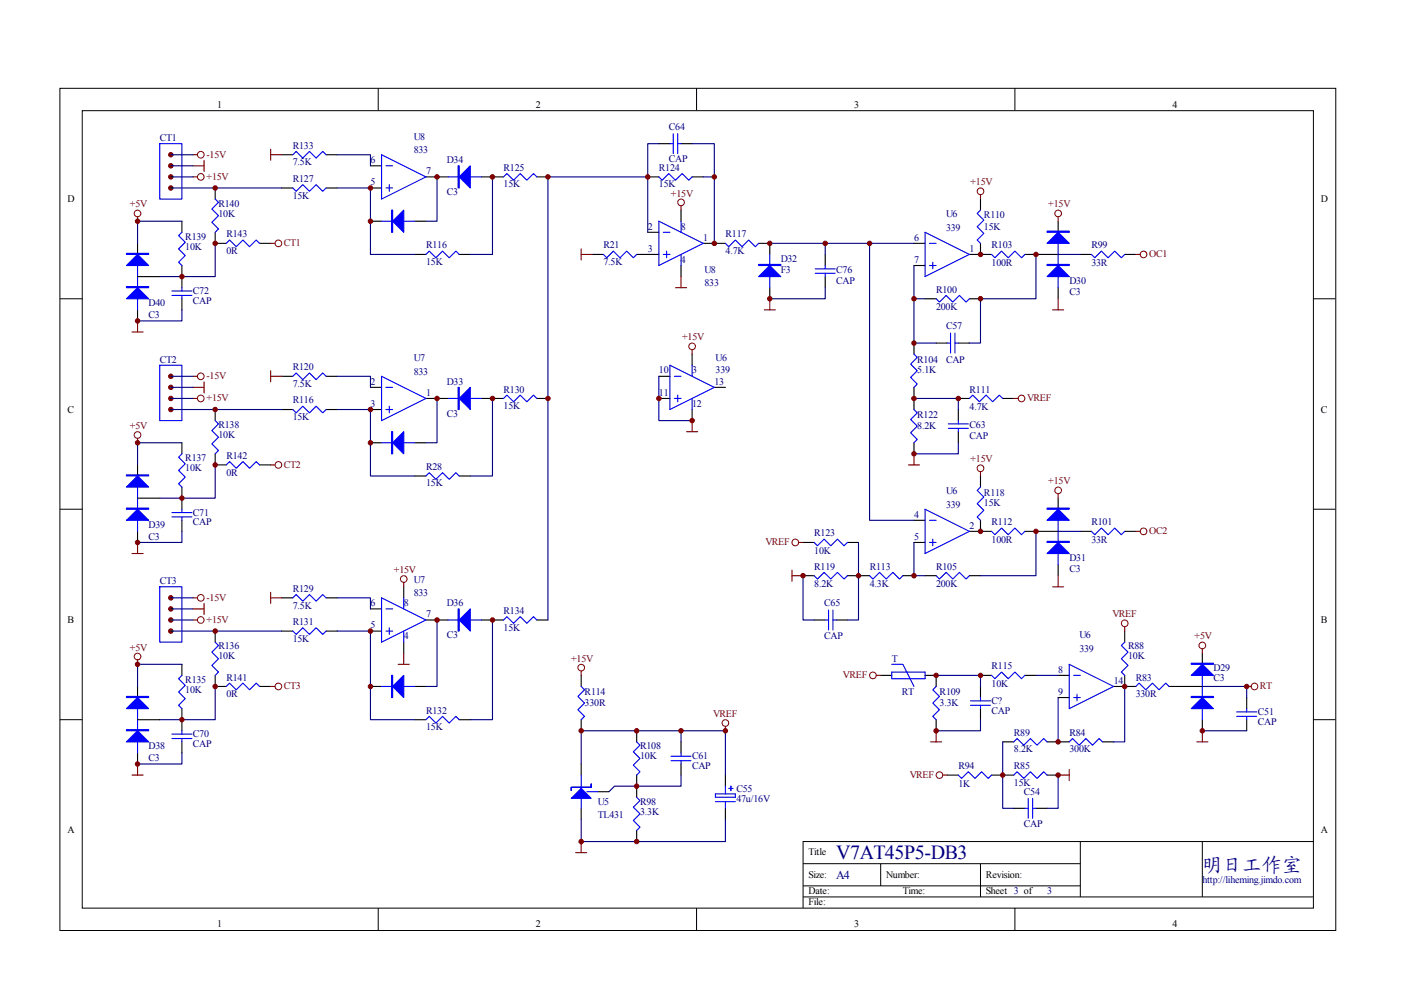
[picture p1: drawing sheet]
<svg xmlns="http://www.w3.org/2000/svg" width="297mm" height="210mm" viewBox="0 0 297 210" stroke-linecap="round" stroke-linejoin="round" font-family="sans-serif">
<g fill="none" stroke="#000" stroke-width=".21">
<path d="M12.7 18.7h270.5v178.6h-270.5zM80.2 18.7v4.7M147.7 18.7v4.7M215.2 18.7v4.7M17.4 23.5h261.1v169h-261.1zM12.7 63.3h4.7M278.4 63.3h4.7M12.7 108h4.7M278.4 108h4.7M12.7 152.6h4.7M278.4 152.6h4.7M229 178.4v11.8"/>
<path d="M254.9 178.4h-84.6v14.1M278.4 178.4h-23.5v11.8M80.2 192.5v4.7M147.7 192.5v4.7M170.3 183.1h58.7M170.3 190.2h108.1M170.3 187.8h58.7M186.7 183.1v4.7M207.9 183.1v7.1M215.2 192.5v4.7"/>
</g>
<g fill="none" stroke="#000" stroke-width=".23">
<path d="M45.6 39.9v2.3M59.7 39.9h2.4M59.7 32.8h2.4M69.1 39.9h2.4M69.1 32.8h2.4M78.5 35.2h2.4M78.5 39.9h2.4M90.3 37.5h4.7M102.1 37.5h4.7M113.8 37.5h2.4M137.3 37.5h2.4M139.7 30.5h2.3"/>
<path d="M144.4 30.5h2.3M146.7 37.5h2.4M29.2 51.6v2.3M29.2 58.6h4.7M38.6 46.9v2.4M38.6 56.3v4.7M45.6 49.3v2.3h2.4M55 51.6h2.4M78.5 46.9h2.4M88 53.9h2.3M88 46.9h2.3M97.4 53.9h2.3"/>
<path d="M125.6 53.9h2.3M135 53.9h4.7M137.3 49.3h2.4M144.4 44.6v2.3M144.4 56.3v2.3M149.1 51.6h4.7M160.9 51.6h2.3v2.3M175 53.9v2.4M175 58.6v2.4M193.8 51.6h2.3M193.8 56.3h2.3M205.5 53.9h4.7"/>
<path d="M207.9 42.2v2.4M207.9 51.6v2.3M217.3 53.9h7M224.3 46.9v2.4M229 53.9h2.4M238.5 53.9h2.3M29.2 65.7v2.3M38.6 63.3v2.4M59.7 79.8h2.4M69.1 79.8h2.4M139.7 79.8h2.3M146.7 75.1v2.3"/>
<path d="M163.2 61v2.3M193.8 72.7v2.4M196.1 63.3h2.4M198.5 72.7h2.3M203.2 72.7h2.3M205.5 63.3h2.4M224.3 61v2.3M29.2 98.6v2.3M38.6 93.9v2.3M45.6 86.8v2.4M45.6 96.2v2.4h2.4M55 98.6h2.4"/>
<path d="M59.7 86.8h2.4M69.1 86.8h2.4M78.5 82.1h2.4M78.5 86.8h2.4M78.5 93.9h2.4M88 93.9h2.3M90.3 84.5h4.7M102.1 84.5h4.7M113.8 84.5h2.4M139.7 84.5h2.3M146.7 86.8v2.4M151.4 82.1h2.4"/>
<path d="M193.8 82.1v4.7M193.8 93.9v2.3M203.2 84.5h2.3M203.2 86.8v2.4M203.2 91.5v2.4M212.6 84.5h2.3M29.2 112.7v2.3M29.2 105.6h4.7M38.6 103.3v4.7M38.6 110.3v2.4M88 100.9h2.3M97.4 100.9h2.3"/>
<path d="M170.3 115h2.3M179.7 115h2.3M193.8 110.3h2.3M193.8 115h2.3M205.5 112.7h4.7M207.9 100.9v2.4M207.9 110.3v2.4M217.3 112.7h7M224.3 105.6v2.4M224.3 119.7v2.4M229 112.7h2.4M238.5 112.7h2.3"/>
<path d="M45.6 133.8v2.4M59.7 133.8h2.4M59.7 126.8h2.4M69.1 133.8h2.4M69.1 126.8h2.4M78.5 129.1h2.4M78.5 133.8h2.4M85.6 124.4v2.4M85.6 136.2v2.3M90.3 131.5h4.7M102.1 131.5h4.7M113.8 131.5h2.4"/>
<path d="M170.3 122.1h2.3M172.6 131.5h2.4M177.3 131.5h2.4M179.7 122.1h4.7M191.4 122.1h2.4M196.1 122.1h2.4M205.5 122.1h2.4M238.5 133.8v2.4M254.9 138.5v2.4M29.2 145.5v2.4M29.2 159.6v2.4M29.2 152.6h4.7"/>
<path d="M38.6 140.9v2.3M38.6 150.2v4.7M38.6 157.3v2.3M45.6 143.2v2.3h2.4M55 145.5h2.4M78.5 145.5h2.4M88 145.5h2.3M88 152.6h2.3M97.4 152.6h2.3M123.2 143.2v2.3M123.2 152.6v2.3M135 154.9v2.4"/>
<path d="M144.4 157.3v2.3M186.7 143.2h2.4M196.1 143.2h2.4v2.3M198.5 152.6v2.3M207.9 145.5v2.4M207.9 150.2v2.4M207.9 143.2h2.3M212.6 157.3h2.3M217.3 143.2h2.3M222 157.3h4.7M224.3 143.2h2.4M224.3 147.9h2.4"/>
<path d="M233.8 157.3h2.3M236.1 145.5h4.7M238.5 143.2v2.3M247.9 145.5h7M254.9 152.6v2.3M264.3 147.9v2.3M264.3 152.6v2.3M123.2 162v2.3M123.2 171.4v2.3M126.8 167.9h2.3M135 164.3v4.7M135 176.1v2.3"/>
<path d="M144.4 162v2.3M153.8 164.3v2.4M153.8 171.4v2.3M200.8 164.3h2.4M210.2 164.3h4.7M214.9 171.4h2.4M219.6 171.4h2.4M222 164.3h2.3"/>
</g>
<g fill="none" stroke="#00f" stroke-width=".23">
<path d="M33.9 30.5h4.7v11.7h-4.7zM62.1 39.9l.7 .7 1.4-1.4 1.4 1.4 1.4-1.4 1.4 1.4 .7-.7M62.1 32.8l.7-.7 1.4 1.4 1.4-1.4 1.4 1.4 1.4-1.4 .7 .7M80.9 32.8l9.4 4.7-9.4 4.7zM81.8 35.2h1.4M81.8 39.9h1.4M82.5 39.2v1.4M95 37.5h7.1M106.8 37.5l.7-.7 1.4 1.4 1.4-1.4 1.4 1.4 1.4-1.4 .7 .7M139.7 37.5l.7 .7 1.4-1.4 1.4 1.4 1.4-1.4 1.4 1.4 .7-.7M142 30.5h.7M142.7 28.3v4.3"/>
<path d="M143.7 30.5h.7M143.7 28.3v4.3M29.2 56.3v9.4M38.6 49.3l-.7 .7 1.4 1.4-1.4 1.4 1.4 1.4-1.4 1.4 .7 .7M45.6 42.2l.7 .7-1.4 1.4 1.4 1.4-1.4 1.4 1.4 1.4-.7 .8M48 51.6l.7-.7 1.4 1.4 1.4-1.4 1.4 1.4 1.4-1.4 .7 .7M80.9 46.9h7.1M90.3 53.9l.7-.7 1.4 1.5 1.4-1.5 1.4 1.5 1.5-1.5 .7 .7M127.9 53.9l.7 .8 1.4-1.5 1.5 1.5 1.4-1.5 1.4 1.5 .7-.8M139.7 46.9l9.4 4.7-9.4 4.7zM140.6 49.3h1.4M140.6 53.9h1.4"/>
<path d="M141.3 53.2v1.5M144.4 46.9v2.4M144.4 53.9v2.4M153.8 51.6l.7 .7 1.4-1.4 1.4 1.4 1.4-1.4 1.4 1.4 .8-.7M163.2 53.9v7.1M172.8 57h4.3M172.8 57.9h4.3M175 56.3v.7M175 57.9v.7M196.1 49.3l9.4 4.6-9.4 4.7zM197.1 51.6h1.4M197.1 56.3h1.4"/>
<path d="M197.8 55.6v1.4M207.9 44.6l-.7 .7 1.4 1.4-1.4 1.4 1.4 1.4-1.4 1.4 .7 .7M210.2 53.9l.7 .8 1.5-1.5 1.4 1.5 1.4-1.5 1.4 1.5 .7-.8M224.3 51.6v9.4M231.4 53.9l.7 .8 1.4-1.5 1.4 1.5 1.4-1.5 1.4 1.5 .8-.8M33.9 77.4h4.7v11.8h-4.7zM36.4 61.7h4.3M36.4 62.6h4.3M38.6 61v.7M38.6 62.6v.7M62.1 79.8l.7-.7 1.4 1.4 1.4-1.4 1.4 1.4 1.4-1.4 .7 .7M80.9 79.8l9.4 4.7-9.4 4.7z"/>
<path d="M142 77.4l9.4 4.7-9.4 4.7zM143 79.8h1.4M146.7 77.4v2.4M193.8 75.1l.7 .7-1.4 1.4 1.4 1.4-1.4 1.4 1.4 1.4-.7 .7M198.5 63.3l.7 .7 1.4-1.4 1.4 1.4 1.4-1.4 1.4 1.4 .7-.7M200.8 72.7h.7M201.5 70.6v4.3M202.5 72.7h.7M202.5 70.6v4.3M38.6 96.2l-.7 .7 1.4 1.4-1.4 1.4 1.4 1.5-1.4 1.4 .7 .7M45.6 89.2l.7 .7-1.4 1.4 1.4 1.4-1.4 1.4 1.4 1.4-.7 .7M48 98.6l.7-.7 1.4 1.4 1.4-1.4 1.4 1.4 1.4-1.4 .7 .7"/>
<path d="M62.1 86.8l.7 .7 1.4-1.4 1.4 1.4 1.4-1.4 1.4 1.4 .7-.7M80.9 93.9h7.1M81.8 82.1h1.4M81.8 86.8h1.4M82.5 86.1v1.4M95 84.5h7.1M106.8 84.5l.7-.7 1.4 1.4 1.4-1.4 1.4 1.4 1.4-1.4 .7 .7M143 84.5h1.4M143.7 83.8v1.4M146.7 84.5v2.3M193.8 86.8l.7 .7-1.4 1.4 1.4 1.5-1.4 1.4 1.4 1.4-.7 .7M201.1 89.9h4.2"/>
<path d="M201.1 90.8h4.2M203.2 89.2v.7M203.2 90.8v.7M205.5 84.5l.7-.7 1.5 1.4 1.4-1.4 1.4 1.4 1.4-1.4 .7 .7M29.2 103.3v9.4M36.4 108.7h4.3M36.4 109.6h4.3M38.6 108v.7M38.6 109.6v.7M90.3 100.9l.7-.7 1.4 1.4 1.4-1.4 1.4 1.4 1.5-1.4 .7 .7M172.6 115l.7 .7 1.4-1.4 1.4 1.4 1.5-1.4 1.4 1.4 .7-.7M196.1 108l9.4 4.7-9.4 4.7z"/>
<path d="M197.1 110.3h1.4M197.1 115h1.4M197.8 114.3v1.4M207.9 103.3l-.7 .7 1.4 1.4-1.4 1.4 1.4 1.4-1.4 1.4 .7 .7M210.2 112.7l.7 .7 1.5-1.4 1.4 1.4 1.4-1.4 1.4 1.4 .7-.7M224.3 110.3v9.4M231.4 112.7l.7 .7 1.4-1.4 1.4 1.4 1.4-1.4 1.4 1.4 .8-.7M33.9 124.4h4.7v11.8h-4.7zM45.6 136.2l.7 .7-1.4 1.4 1.4 1.4-1.4 1.4 1.4 1.4-.7 .7M62.1 133.8l.7 .7 1.4-1.4 1.4 1.4 1.4-1.4 1.4 1.4 .7-.7M62.1 126.8l.7-.7 1.4 1.4 1.4-1.4 1.4 1.4 1.4-1.4 .7 .7M80.9 126.8l9.4 4.7-9.4 4.7z"/>
<path d="M81.8 129.1h1.4M81.8 133.8h1.4M82.5 133.1v1.4M85.6 126.8v2.3M85.6 133.8v2.4M95 131.5h7.1M106.8 131.5l.7-.7 1.4 1.4 1.4-1.4 1.4 1.4 1.4-1.4 .7 .7M172.6 122.1l.7 .7 1.4-1.4 1.4 1.4 1.5-1.4 1.4 1.4 .7-.7M175 131.5h.7M175.7 129.3v4.3M176.6 131.5h.7M176.6 129.3v4.3"/>
<path d="M184.4 122.1l.7 .7 1.4-1.4 1.4 1.4 1.4-1.4 1.4 1.4 .7-.7M198.5 122.1l.7 .7 1.4-1.4 1.4 1.4 1.4-1.4 1.4 1.4 .7-.7M238.5 136.2l-.8 .7 1.5 1.4-1.5 1.4 1.5 1.4-1.5 1.4 .8 .7M29.2 150.2v9.4M36.4 155.6h4.3M36.4 156.6h4.3M38.6 143.2l-.7 .7 1.4 1.4-1.4 1.4 1.4 1.4-1.4 1.4 .7 .7M38.6 154.9v.7M38.6 156.6v.7M48 145.5l.7-.7 1.4 1.5 1.4-1.5 1.4 1.5 1.4-1.5 .7 .7M80.9 145.5h7.1M90.3 152.6l.7-.7 1.4 1.4 1.4-1.4 1.4 1.4 1.5-1.4 .7 .7"/>
<path d="M123.2 145.5l.7 .8-1.4 1.4 1.4 1.4-1.4 1.4 1.4 1.4-.7 .7M135 157.3l.7 .7-1.4 1.4 1.4 1.4-1.4 1.4 1.4 1.4-.7 .7M144.4 159.6v.7M189.1 140.9h2.3l2.4 4.6M189.1 142.5h7v1.4h-7zM198.5 145.5l-.7 .8 1.4 1.4-1.4 1.4 1.4 1.4-1.4 1.4 .7 .7M205.8 148.6h4.2M205.8 149.5h4.2M207.9 147.9v.7M207.9 149.5v.7M210.2 143.2l.7 .7 1.5-1.4 1.4 1.4 1.4-1.4 1.4 1.4 .7-.7M214.9 157.3l.7-.7 1.5 1.4 1.4-1.4 1.4 1.4 1.4-1.4 .7 .7"/>
<path d="M226.7 157.3l.7-.7 1.4 1.4 1.4-1.4 1.4 1.4 1.4-1.4 .8 .7M226.7 140.9l9.4 4.6-9.4 4.7zM227.6 143.2h1.4M227.6 147.9h1.4M228.3 147.2v1.4M240.8 145.5l.7-.7 1.4 1.5 1.4-1.5 1.4 1.5 1.5-1.5 .7 .7M254.9 143.2v9.4M262.2 150.9h4.2M262.2 151.9h4.2M264.3 150.2v.7M264.3 151.9v.7M123.2 164.3v7.1"/>
<path d="M124.4 167.9h2.4M135 169l.7 .7-1.4 1.4 1.4 1.5-1.4 1.4 1.4 1.4-.7 .7M142.3 160.3h4.2M142.3 161.3h4.2M144.4 161.3v.7M151.7 168.3h4.2v.7h-4.2zM151.7 170h4.2M153.8 166.7v1.6M153.8 170v1.4M154.5 167.2h.9M155 166.7v.9M203.2 164.3l.7 .7 1.4-1.4 1.4 1.4 1.4-1.4 1.4 1.4 .7-.7"/>
<path d="M214.9 164.3l.7-.7 1.5 1.4 1.4-1.4 1.4 1.4 1.4-1.4 .7 .7M217.3 171.4h.7M218 169.3v4.2M218.9 171.4h.7M218.9 169.3v4.2"/>
</g>
<g fill="#800000" stroke="#800000" stroke-width=".21">
<circle cx="36.2" cy="32.8" r=".47"/>
<circle cx="36.2" cy="35.2" r=".47"/>
<circle cx="36.2" cy="37.5" r=".47"/>
<circle cx="36.2" cy="39.9" r=".47"/>
<circle cx="36.2" cy="79.8" r=".47"/>
<circle cx="36.2" cy="82.1" r=".47"/>
<circle cx="36.2" cy="84.5" r=".47"/>
<circle cx="36.2" cy="86.8" r=".47"/>
<circle cx="36.2" cy="126.8" r=".47"/>
<circle cx="36.2" cy="129.1" r=".47"/>
<circle cx="36.2" cy="131.5" r=".47"/>
<circle cx="36.2" cy="133.8" r=".47"/>
<circle cx="78.5" cy="39.9" r=".47"/>
<circle cx="92.7" cy="37.5" r=".47"/>
<circle cx="45.6" cy="39.9" r=".47"/>
<circle cx="45.6" cy="51.6" r=".47"/>
<circle cx="104.4" cy="37.5" r=".47"/>
<circle cx="29.2" cy="68" r=".47"/>
<circle cx="78.5" cy="46.9" r=".47"/>
<circle cx="38.6" cy="58.6" r=".47"/>
<circle cx="29.2" cy="46.9" r=".47"/>
<circle cx="78.5" cy="86.8" r=".47"/>
<circle cx="92.7" cy="84.5" r=".47"/>
<circle cx="45.6" cy="86.8" r=".47"/>
<circle cx="45.6" cy="98.6" r=".47"/>
<circle cx="104.4" cy="84.5" r=".47"/>
<circle cx="29.2" cy="115" r=".47"/>
<circle cx="78.5" cy="93.9" r=".47"/>
<circle cx="38.6" cy="105.6" r=".47"/>
<circle cx="29.2" cy="93.9" r=".47"/>
<circle cx="45.6" cy="133.8" r=".47"/>
<circle cx="45.6" cy="145.5" r=".47"/>
<circle cx="29.2" cy="162" r=".47"/>
<circle cx="38.6" cy="152.6" r=".47"/>
<circle cx="29.2" cy="140.8" r=".47"/>
<circle cx="116.2" cy="84.5" r=".47"/>
<circle cx="151.4" cy="51.6" r=".47"/>
<circle cx="151.4" cy="37.5" r=".47"/>
<circle cx="116.2" cy="37.5" r=".47"/>
<circle cx="137.3" cy="37.5" r=".47"/>
<circle cx="163.2" cy="51.6" r=".47"/>
<circle cx="219.6" cy="53.9" r=".47"/>
<circle cx="207.9" cy="63.3" r=".47"/>
<circle cx="193.8" cy="63.3" r=".47"/>
<circle cx="207.9" cy="53.9" r=".47"/>
<circle cx="175" cy="51.6" r=".47"/>
<circle cx="163.2" cy="63.3" r=".47"/>
<circle cx="78.5" cy="133.8" r=".47"/>
<circle cx="104.4" cy="131.5" r=".47"/>
<circle cx="78.5" cy="145.5" r=".47"/>
<circle cx="92.7" cy="131.5" r=".47"/>
<circle cx="146.7" cy="89.2" r=".47"/>
<circle cx="139.7" cy="84.5" r=".47"/>
<circle cx="123.2" cy="154.9" r=".47"/>
<circle cx="135" cy="154.9" r=".47"/>
<circle cx="135" cy="166.7" r=".47"/>
<circle cx="135" cy="178.4" r=".47"/>
<circle cx="153.8" cy="154.9" r=".47"/>
<circle cx="123.2" cy="178.4" r=".47"/>
<circle cx="144.4" cy="154.9" r=".47"/>
<circle cx="238.5" cy="145.5" r=".47"/>
<circle cx="198.5" cy="143.2" r=".47"/>
<circle cx="198.5" cy="154.9" r=".47"/>
<circle cx="207.9" cy="143.2" r=".47"/>
<circle cx="212.6" cy="164.3" r=".47"/>
<circle cx="224.3" cy="164.3" r=".47"/>
<circle cx="224.3" cy="157.3" r=".47"/>
<circle cx="254.9" cy="154.9" r=".47"/>
<circle cx="264.3" cy="145.5" r=".47"/>
<circle cx="207.9" cy="112.7" r=".47"/>
<circle cx="219.6" cy="112.7" r=".47"/>
<circle cx="193.8" cy="122.1" r=".47"/>
<circle cx="170.3" cy="122.1" r=".47"/>
<circle cx="184.4" cy="51.6" r=".47"/>
<circle cx="182" cy="122.1" r=".47"/>
<circle cx="193.8" cy="72.7" r=".47"/>
<circle cx="193.8" cy="96.2" r=".47"/>
<circle cx="203.2" cy="84.5" r=".47"/>
<circle cx="193.8" cy="84.5" r=".47"/>
</g>
<g fill="none" stroke="#800000" stroke-width=".21">
<circle cx="42.6" cy="32.8" r=".71"/>
<circle cx="42.6" cy="37.5" r=".7"/>
<circle cx="29.2" cy="45.3" r=".71"/>
<circle cx="59" cy="51.6" r=".71"/>
<circle cx="144.4" cy="42.9" r=".71"/>
<circle cx="207.9" cy="40.6" r=".71"/>
<circle cx="224.3" cy="45.3" r=".71"/>
<circle cx="242.5" cy="53.9" r=".7"/>
<circle cx="42.6" cy="79.8" r=".71"/>
<circle cx="146.7" cy="73.4" r=".7"/>
<circle cx="29.2" cy="92.2" r=".71"/>
<circle cx="42.6" cy="84.5" r=".7"/>
<circle cx="59" cy="98.6" r=".71"/>
<circle cx="207.9" cy="99.3" r=".71"/>
<circle cx="216.6" cy="84.5" r=".71"/>
<circle cx="168.6" cy="115" r=".7"/>
<circle cx="224.3" cy="104" r=".71"/>
<circle cx="242.5" cy="112.7" r=".71"/>
<circle cx="29.2" cy="139.2" r=".71"/>
<circle cx="42.6" cy="126.8" r=".71"/>
<circle cx="42.6" cy="131.5" r=".7"/>
<circle cx="85.6" cy="122.8" r=".71"/>
<circle cx="238.5" cy="132.2" r=".71"/>
<circle cx="254.9" cy="136.9" r=".71"/>
<circle cx="59" cy="145.5" r=".71"/>
<circle cx="123.2" cy="141.6" r=".7"/>
<circle cx="153.8" cy="153.3" r=".7"/>
<circle cx="185.1" cy="143.2" r=".71"/>
<circle cx="266" cy="145.5" r=".71"/>
<circle cx="199.2" cy="164.3" r=".7"/>
</g>
<g fill="none" stroke="#800000" stroke-width=".23">
<path d="M40.9 32.8h1M40.9 35.2h2.4M40.9 37.5h1M43.3 34v2.3M57.4 32.8h2.3M57.4 31.6v2.4M29.2 46v.9M57.4 51.6h.9M123.2 52.8v2.3M123.2 53.9h2.4M144.4 43.6v1M144.4 58.6v2.4"/>
<path d="M207.9 41.3v.9M224.3 46v.9M240.8 53.9h.9M28 70.4h2.3M29.2 68v2.4M40.9 79.8h1M57.4 78.6v2.4M57.4 79.8h2.3M143.2 61h2.4M146.7 74.1v1M162 65.7h2.4M163.2 63.3v2.4"/>
<path d="M223.2 65.7h2.3M224.3 63.3v2.4M29.2 92.9v1M40.9 82.1h2.4M40.9 84.5h1M43.3 81v2.3M57.4 98.6h.9M145.6 91.5h2.3M146.7 89.2v2.3M192.6 98.6h2.4M193.8 96.2v2.4M207.9 100v.9"/>
<path d="M214.9 84.5h1M28 117.4h2.3M29.2 115v2.4M169.3 115h1M224.3 104.7v.9M240.8 112.7h.9M29.2 139.9v1M40.9 126.8h1M40.9 129.1h2.4M40.9 131.5h1M43.3 127.9v2.4M57.4 125.6v2.3"/>
<path d="M57.4 126.8h2.3M85.6 123.5v.9M85.6 138.5v2.4M167.9 120.9v2.3M167.9 122.1h2.4M223.2 124.4h2.3M224.3 122.1v2.3M238.5 132.9v.9M254.9 137.6v.9M57.4 145.5h.9M84.4 140.9h2.4M123.2 142.3v.9"/>
<path d="M153.8 154v.9M185.8 143.2h.9M197.3 157.3h2.4M198.5 154.9v2.4M253.7 157.3h2.4M254.9 154.9v2.4M264.3 145.5h1M28 164.3h2.3M29.2 162v2.3M123.2 178.4v2.4M199.9 164.3h.9M224.3 164.3h2.4"/>
<path d="M226.7 163.2v2.3M122.1 180.8h2.3"/>
</g>
<g fill="none" stroke="#000080" stroke-width=".23">
<path d="M36.2 32.8h4.7M36.2 35.2h4.7M36.2 37.5h4.7M36.2 39.9h23.5M71.5 39.9h7v14h9.5M71.5 32.8h7v2.4M92.7 37.5v9.4h-2.4M104.4 37.5v16.4h-4.7M137.3 37.5h-21.1v94M139.7 30.5h-2.4v18.8M146.7 30.5h4.7v21.1M149.1 37.5h2.3"/>
<path d="M38.6 46.9h-9.4v4.7M45.6 51.6v7h-11.7M163.2 51.6h30.6M175 51.6v2.3M184.4 51.6v58.7h9.4M193.8 56.3v16.4h4.7M219.6 53.9v9.4h-11.7v9.4h-2.4M224.3 53.9h4.7M36.2 79.8h4.7M38.6 65.7v2.3h-9.4M71.5 79.8h7v2.3M139.7 79.8v9.4h7"/>
<path d="M175 61v2.3h-11.8M193.8 63.3h2.3M36.2 82.1h4.7M36.2 84.5h4.7M36.2 86.8h23.5M38.6 93.9h-9.4v4.7M45.6 98.6v7h-11.7M71.5 86.8h7v14.1h9.5M92.7 84.5v9.4h-2.4M104.4 84.5v16.4h-4.7M193.8 84.5h9.4v2.3M203.2 93.9v2.3h-9.4"/>
<path d="M38.6 112.7v2.3h-9.4M182 115v16.5h-2.3M193.8 115v7.1h2.3M219.6 112.7v9.4h-11.7M224.3 112.7h4.7M36.2 126.8h4.7M36.2 129.1h4.7M36.2 131.5h4.7M36.2 133.8h23.5M71.5 133.8h7v18.8h9.5M71.5 126.8h7v2.3M92.7 131.5v14h-2.4"/>
<path d="M104.4 131.5v21.1h-4.7M170.3 122.1v9.4h2.3M38.6 140.9h-9.4v4.6M38.6 159.6v2.4h-9.4M45.6 145.5v7.1h-11.7M144.4 154.9v2.4M198.5 143.2h9.4v2.3M207.9 152.6v2.3h-9.4M212.6 157.3v14.1h2.3M219.6 143.2h4.7M224.3 147.9v9.4M238.5 145.5v11.8h-2.4"/>
<path d="M254.9 145.5h9.4v2.4M254.9 154.9h9.4M123.2 173.7v4.7h30.6v-4.7M123.2 162v-7.1h30.6v9.4M144.4 164.3v2.4h-14.1l-1.2 1.2M224.3 164.3v7.1h-2.3"/>
</g>
<g fill="#00f" stroke="#00f" stroke-width=".23">
<path d="M26.8 63.3l2.4-2.3 2.3 2.3z"/>
<path d="M26.8 56.3l2.4-2.4 2.3 2.4z"/>
<path d="M97.4 37.5l2.3-2.3v4.7z"/>
<path d="M83.2 46.9l2.4-2.3v4.7z"/>
<path d="M26.8 110.3l2.4-2.3 2.3 2.3z"/>
<path d="M26.8 103.3l2.4-2.4 2.3 2.4z"/>
<path d="M97.4 84.5l2.3-2.4v4.7z"/>
<path d="M83.2 93.9l2.4-2.4v4.7z"/>
<path d="M26.8 157.3l2.4-2.4 2.3 2.4z"/>
<path d="M26.8 150.2l2.4-2.3 2.3 2.3z"/>
<path d="M97.4 131.5l2.3-2.4v4.7z"/>
<path d="M85.6 143.2v4.7l-2.4-2.4z"/>
<path d="M160.9 58.6l2.3-2.3 2.4 2.3z"/>
<path d="M224.3 56.3l2.4 2.3h-4.7z"/>
<path d="M222 51.6l2.3-2.3 2.4 2.3z"/>
<path d="M224.3 115l2.4 2.4h-4.7z"/>
<path d="M224.3 108l2.4 2.3h-4.7z"/>
<path d="M121.1 169.3l2.1-2.1 2.1 2.1z"/>
<path d="M254.9 147.9l2.4 2.3h-4.7z"/>
<path d="M252.6 143.2l2.3-2.3 2.4 2.3z"/>
<path d="M26.8 60.8h4.7v.2h-4.7z" fill-rule="evenodd"/>
<path d="M26.8 53.7h4.7v.2h-4.7z" fill-rule="evenodd"/>
<path d="M97.1 35.2h.3v4.7h-.3z" fill-rule="evenodd"/>
<path d="M83 44.6h.2v4.7h-.2z" fill-rule="evenodd"/>
<path d="M26.8 107.7h4.7v.3h-4.7z" fill-rule="evenodd"/>
<path d="M26.8 100.7h4.7v.2h-4.7z" fill-rule="evenodd"/>
<path d="M97.1 82.1h.3v4.7h-.3z" fill-rule="evenodd"/>
<path d="M83 91.5h.2v4.7h-.2z" fill-rule="evenodd"/>
<path d="M26.8 154.7h4.7v.2h-4.7z" fill-rule="evenodd"/>
<path d="M26.8 147.7h4.7v.2h-4.7z" fill-rule="evenodd"/>
<path d="M97.1 129.1h.3v4.7h-.3z" fill-rule="evenodd"/>
<path d="M83 143.2h.2v4.7h-.2z" fill-rule="evenodd"/>
<path d="M160.9 56.1h4.7v.2h-4.7z" fill-rule="evenodd"/>
<path d="M222 56.1h4.7v.2h-4.7z" fill-rule="evenodd"/>
<path d="M222 49h4.7v.3h-4.7z" fill-rule="evenodd"/>
<path d="M222 114.8h4.7v.2h-4.7z" fill-rule="evenodd"/>
<path d="M222 107.7h4.7v.3h-4.7z" fill-rule="evenodd"/>
<path d="M121.1 166.9v.7v-.7h4.2v-.7v.7z" fill-rule="evenodd"/>
<path d="M252.6 147.7h4.7v.2h-4.7z" fill-rule="evenodd"/>
<path d="M252.6 140.6h4.7v.3h-4.7z" fill-rule="evenodd"/>
</g>
<g font-size="4.2" fill="#000080">
<text x="177.3" y="182">V7AT45P5-DB3</text>
<text x="254.9" y="184.9">明日工作室</text>
</g>
<text font-size="2.5" fill="#000080" x="177.3" y="186.3">A4</text>
<g font-size="2.1">
<text x="46.1" y="22.9">1</text>
<text x="113.6" y="22.9">2</text>
<text x="181.1" y="22.9">3</text>
<text x="248.6" y="22.9">4</text>
<text x="14.3" y="42.8">D</text>
<text x="280.1" y="42.8">D</text>
<text x="14.3" y="87.5">C</text>
<text x="280.1" y="87.5">C</text>
<text x="14.3" y="132.1">B</text>
<text x="280.1" y="132.1">B</text>
<text x="14.3" y="176.7">A</text>
<text x="280.1" y="176.7">A</text>
<text x="171.4" y="181.4">Title</text>
<text x="171.4" y="186.1">Size:</text>
<text x="171.4" y="189.6">Date:</text>
<text x="171.4" y="192">File:</text>
<text x="187.9" y="186.1">Number:</text>
<text x="191.4" y="189.6">Time:</text>
<text x="209" y="186.1">Revision:</text>
<text x="209" y="189.6">Sheet 3 of</text>
<text x="46.1" y="196.6">1</text>
<text x="113.6" y="196.6">2</text>
<text x="181.1" y="196.6">3</text>
<text x="248.6" y="196.6">4</text>
</g>
<g font-size="2.1" fill="#000080">
<text x="33.9" y="29.9">CT1</text>
<text x="87.7" y="29.6">U8</text>
<text x="141.8" y="27.5">C64</text>
<text x="62.1" y="31.5">R133</text>
<text x="62.1" y="35.1">7.5K</text>
<text x="78.6" y="34.6">6</text>
<text x="87.7" y="32.4">833</text>
<text x="94.7" y="34.6">D34</text>
<text x="141.8" y="34.4">CAP</text>
<text x="62.1" y="38.6">R127</text>
<text x="78.6" y="39.3">5</text>
<text x="90.3" y="36.9">7</text>
<text x="94.7" y="41.4">C3</text>
<text x="106.8" y="36.3">R125</text>
<text x="106.8" y="39.7">15K</text>
<text x="139.7" y="36.3">R124</text>
<text x="139.7" y="39.7">15K</text>
<text x="46.3" y="43.8">R140</text>
<text x="46.3" y="45.9">10K</text>
<text x="62.1" y="42.1">15K</text>
<text x="200.6" y="46.1">U6</text>
<text x="208.6" y="46.3">R110</text>
<text x="39.3" y="50.8">R139</text>
<text x="39.3" y="52.9">10K</text>
<text x="48" y="50.3">R143</text>
<text x="48" y="53.9">0R</text>
<text x="90.3" y="52.7">R116</text>
<text x="127.9" y="52.7">R21</text>
<text x="137.3" y="48.7">2</text>
<text x="137.3" y="53.4">3</text>
<text x="144.4" y="48.7">8</text>
<text x="149.1" y="51.1">1</text>
<text x="153.8" y="50.3">R117</text>
<text x="153.8" y="53.9">4.7K</text>
<text x="193.8" y="51.1">6</text>
<text x="200.6" y="49">339</text>
<text x="205.6" y="53.4">1</text>
<text x="208.6" y="48.7">15K</text>
<text x="210.2" y="52.7">R103</text>
<text x="231.4" y="52.7">R99</text>
<text x="90.3" y="56.2">15K</text>
<text x="127.9" y="56.2">7.5K</text>
<text x="144.4" y="55.7">4</text>
<text x="149.4" y="57.8">U8</text>
<text x="165.5" y="55.5">D32</text>
<text x="165.5" y="57.8">F3</text>
<text x="177.3" y="57.8">C76</text>
<text x="193.8" y="55.7">7</text>
<text x="210.2" y="56.4">100R</text>
<text x="231.4" y="56.4">33R</text>
<text x="31.5" y="64.9">D40</text>
<text x="40.9" y="62.3">C72</text>
<text x="40.9" y="64.4">CAP</text>
<text x="149.4" y="60.6">833</text>
<text x="177.3" y="60.2">CAP</text>
<text x="198.5" y="62.1">R100</text>
<text x="198.5" y="65.8">200K</text>
<text x="226.7" y="60.2">D30</text>
<text x="226.7" y="62.5">C3</text>
<text x="31.5" y="67.5">C3</text>
<text x="200.6" y="69.8">C57</text>
<text x="33.9" y="76.9">CT2</text>
<text x="87.7" y="76.6">U7</text>
<text x="151.7" y="76.6">U6</text>
<text x="194.5" y="76.9">R104</text>
<text x="200.6" y="76.9">CAP</text>
<text x="62.1" y="78.5">R120</text>
<text x="62.1" y="82.1">7.5K</text>
<text x="78.6" y="81.5">2</text>
<text x="87.7" y="79.4">833</text>
<text x="90.3" y="83.9">1</text>
<text x="94.7" y="81.5">D33</text>
<text x="106.8" y="83.2">R130</text>
<text x="139.7" y="79.2">10</text>
<text x="139.7" y="83.9">11</text>
<text x="146.7" y="79.2">3</text>
<text x="151.5" y="81.5">13</text>
<text x="151.7" y="79.2">339</text>
<text x="194.5" y="79.2">5.1K</text>
<text x="205.6" y="83.2">R111</text>
<text x="62.1" y="85.5">R116</text>
<text x="62.1" y="89.1">15K</text>
<text x="78.6" y="86.3">3</text>
<text x="94.7" y="88.4">C3</text>
<text x="106.8" y="86.7">15K</text>
<text x="146.7" y="86.3">12</text>
<text x="194.5" y="88.6">R122</text>
<text x="205.6" y="87">4.7K</text>
<text x="46.3" y="90.7">R138</text>
<text x="46.3" y="92.8">10K</text>
<text x="194.5" y="90.9">8.2K</text>
<text x="205.6" y="90.7">C63</text>
<text x="205.6" y="93.1">CAP</text>
<text x="39.3" y="97.8">R137</text>
<text x="39.3" y="99.9">10K</text>
<text x="48" y="97.3">R142</text>
<text x="48" y="100.9">0R</text>
<text x="90.3" y="99.7">R28</text>
<text x="90.3" y="103.1">15K</text>
<text x="200.6" y="104.8">U6</text>
<text x="200.6" y="107.6">339</text>
<text x="208.6" y="105.1">R118</text>
<text x="208.6" y="107.4">15K</text>
<text x="31.5" y="111.9">D39</text>
<text x="40.9" y="109.3">C71</text>
<text x="40.9" y="111.4">CAP</text>
<text x="172.6" y="113.7">R123</text>
<text x="193.8" y="109.7">4</text>
<text x="205.6" y="112.1">2</text>
<text x="210.2" y="111.4">R112</text>
<text x="231.4" y="111.4">R101</text>
<text x="31.5" y="114.5">C3</text>
<text x="172.6" y="117.5">10K</text>
<text x="193.8" y="114.5">5</text>
<text x="210.2" y="115.2">100R</text>
<text x="226.7" y="118.9">D31</text>
<text x="231.4" y="115.2">33R</text>
<text x="33.9" y="123.9">CT3</text>
<text x="62.1" y="125.5">R129</text>
<text x="87.7" y="123.6">U7</text>
<text x="172.6" y="120.7">R119</text>
<text x="172.6" y="124.6">8.2K</text>
<text x="184.4" y="120.7">R113</text>
<text x="184.4" y="124.6">4.3K</text>
<text x="198.5" y="120.7">R105</text>
<text x="198.5" y="124.6">200K</text>
<text x="226.7" y="121.3">C3</text>
<text x="62.1" y="129">7.5K</text>
<text x="78.6" y="128.5">6</text>
<text x="85.6" y="128.5">8</text>
<text x="87.7" y="126.4">833</text>
<text x="90.3" y="130.9">7</text>
<text x="94.7" y="128.5">D36</text>
<text x="106.8" y="130.1">R134</text>
<text x="174.8" y="128.5">C65</text>
<text x="46.3" y="137.7">R136</text>
<text x="62.1" y="132.5">R131</text>
<text x="62.1" y="136.1">15K</text>
<text x="78.6" y="133.2">5</text>
<text x="85.6" y="135.6">4</text>
<text x="94.7" y="135.3">C3</text>
<text x="106.8" y="133.7">15K</text>
<text x="174.8" y="135.6">CAP</text>
<text x="228.9" y="135.3">U6</text>
<text x="239.2" y="137.7">R88</text>
<text x="46.3" y="139.8">10K</text>
<text x="189.1" y="140.3">T</text>
<text x="210.2" y="141.9">R115</text>
<text x="224.4" y="142.6">8</text>
<text x="228.9" y="138.2">339</text>
<text x="239.2" y="139.8">10K</text>
<text x="257.3" y="142.2">D29</text>
<text x="39.3" y="144.7">R135</text>
<text x="39.3" y="146.8">10K</text>
<text x="48" y="144.3">R141</text>
<text x="48" y="147.8">0R</text>
<text x="124" y="147.3">R114</text>
<text x="124" y="149.7">330R</text>
<text x="191.2" y="147.3">RT</text>
<text x="199.2" y="147.3">R109</text>
<text x="199.2" y="149.7">3.3K</text>
<text x="210.2" y="145.7">10K</text>
<text x="210.2" y="149.2">C?</text>
<text x="224.4" y="147.3">9</text>
<text x="236.1" y="145">14</text>
<text x="240.8" y="144.3">R83</text>
<text x="240.8" y="147.8">330R</text>
<text x="257.3" y="144.3">C3</text>
<text x="90.3" y="151.3">R132</text>
<text x="90.3" y="154.9">15K</text>
<text x="210.2" y="151.3">CAP</text>
<text x="266.7" y="151.6">C51</text>
<text x="266.7" y="153.7">CAP</text>
<text x="31.5" y="158.8">D38</text>
<text x="31.5" y="161.4">C3</text>
<text x="40.9" y="156.2">C70</text>
<text x="40.9" y="158.3">CAP</text>
<text x="135.7" y="158.8">R108</text>
<text x="135.7" y="161">10K</text>
<text x="146.7" y="161">C61</text>
<text x="215" y="156.1">R89</text>
<text x="215" y="159.5">8.2K</text>
<text x="226.7" y="156.1">R84</text>
<text x="226.7" y="159.5">300K</text>
<text x="146.7" y="163.1">CAP</text>
<text x="156.1" y="168">C55</text>
<text x="203.2" y="163.1">R94</text>
<text x="203.2" y="166.8">1K</text>
<text x="215" y="163.1">R85</text>
<text x="215" y="166.6">15K</text>
<text x="126.7" y="170.6">U5</text>
<text x="126.7" y="173.4">TL431</text>
<text x="135.7" y="170.6">R98</text>
<text x="135.7" y="172.7">3.3K</text>
<text x="156.1" y="170.1">47u/16V</text>
<text x="217.1" y="168.5">C54</text>
<text x="217.1" y="175.3">CAP</text>
<text x="222" y="189.6">3</text>
<text x="254.9" y="187.3">http://liheming.jimdo.com</text>
</g>
<g font-size="2.1" fill="#800000">
<text x="43.8" y="33.5">-15V</text>
<text x="43.8" y="38.1">+15V</text>
<text x="142.2" y="41.7">+15V</text>
<text x="205.7" y="39.3">+15V</text>
<text x="27.5" y="44">+5V</text>
<text x="222.2" y="44">+15V</text>
<text x="60.2" y="52.2">CT1</text>
<text x="243.7" y="54.5">OC1</text>
<text x="144.6" y="72.2">+15V</text>
<text x="43.8" y="80.4">-15V</text>
<text x="43.8" y="85.1">+15V</text>
<text x="217.8" y="85.1">VREF</text>
<text x="27.5" y="90.9">+5V</text>
<text x="60.2" y="99.2">CT2</text>
<text x="205.7" y="98">+15V</text>
<text x="222.2" y="102.7">+15V</text>
<text x="243.7" y="113.3">OC2</text>
<text x="162.3" y="115.6">VREF</text>
<text x="83.5" y="121.5">+15V</text>
<text x="43.8" y="127.4">-15V</text>
<text x="235.9" y="130.9">VREF</text>
<text x="27.5" y="137.9">+5V</text>
<text x="43.8" y="132.1">+15V</text>
<text x="253.2" y="135.6">+5V</text>
<text x="121.1" y="140.3">+15V</text>
<text x="178.7" y="143.8">VREF</text>
<text x="60.2" y="146.1">CT3</text>
<text x="267.1" y="146.1">RT</text>
<text x="151.2" y="152">VREF</text>
<text x="192.9" y="164.9">VREF</text>
</g>
</svg>
